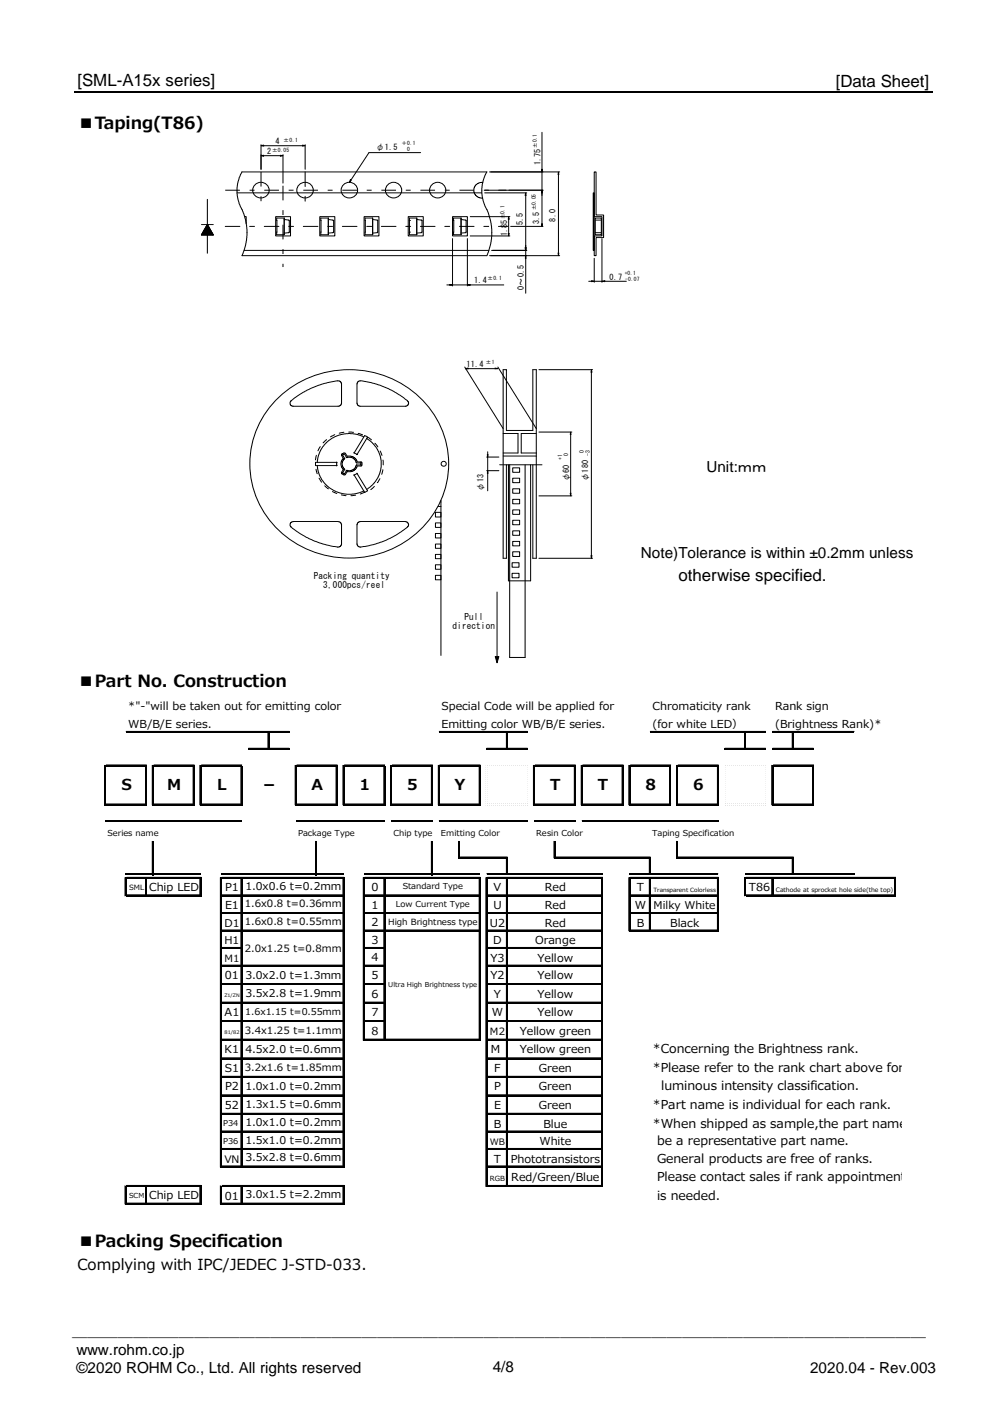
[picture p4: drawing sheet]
<svg xmlns="http://www.w3.org/2000/svg" width="210mm" height="297mm" viewBox="0 0 210 297" stroke-linecap="round" stroke-linejoin="round" font-family="sans-serif">
<path d="M15.5 19.2h178.7" fill="none" stroke="#000" stroke-width=".34"/>
<path d="M20.6 145.1h167.2v109.5h-167.2z" fill-rule="evenodd" fill="#fff"/>
<g fill="#fff">
<path d="M20.9 145.3h166.8v3.6h-166.8z"/>
<path d="M20.9 148.9h120.2v3.7h-120.2z"/>
<path d="M145.3 148.9h15.6v3.7h-15.6z"/>
<path d="M165.1 148.9h22.6v3.7h-22.6z"/>
<path d="M20.9 152.5h166.8v98.3h-166.8z"/>
<path d="M21.9 250.7h165.8v3.8h-165.8z"/>
</g>
<g fill="none" stroke="#000" stroke-width=".21">
<path d="M22.1 159.3h8.5M26.2 152.4h34M32 159.3h8.5M41.9 159.3h8.5M51.7 155.9h8.5M61.8 159.3h8.5M71.7 159.3h8.5M81.6 159.3h8.5M91.4 152.4h18.5M91.5 159.3h8.5M101.3 155.9h8.6M135.3 152.4h24.2"/>
<path d="M150.9 155.9h8.6"/>
</g>
<path d="M26.2 152.5h34.1M91.4 152.5h18.5M135.4 152.5h24.1" fill="none" stroke="#000" stroke-width=".25"/>
<path d="M22.1 159.5h8.5M32 159.5h8.5M42 159.5h8.5M51.7 156h8.6M61.8 159.5h8.5M71.7 159.5h8.5M81.6 159.5h8.5M91.6 159.5h8.5M101.3 156h8.6M101.5 159.5h8.5M151 156h8.5" fill="none" stroke="#000" stroke-width=".3"/>
<path d="M101.5 159.3h8.5v.3h-8.5z" fill="#fff"/>
<path d="M111.4 159.3h8.5M121.3 159.3h8.5M131.2 159.3h8.5M141.1 159.3h8.5" fill="none" stroke="#000" stroke-width=".21"/>
<path d="M111.4 159.5h8.5M121.3 159.5h8.5M131.2 159.5h8.5M141.2 159.5h8.5M151.1 159.5h8.5" fill="none" stroke="#000" stroke-width=".3"/>
<path d="M151.1 159.3h8.5v.3h-8.5z" fill="#fff"/>
<path d="M22.1 167.5h8.5M32 167.5h8.5M41.9 167.5h8.5M61.8 167.5h8.5M71.7 167.5h8.5M81.6 167.5h8.5M91.5 167.5h8.5" fill="none" stroke="#000" stroke-width=".21"/>
<path d="M22.1 167.6h8.5M32 167.6h8.5M42 167.6h8.5M61.8 167.6h8.5M71.7 167.6h8.5M81.6 167.6h8.5M91.6 167.6h8.5M101.5 167.6h8.5" fill="none" stroke="#000" stroke-width=".3"/>
<path d="M101.5 167.5h8.5v.3h-8.5z" fill="#fff"/>
<path d="M111.4 167.5h8.5M121.3 167.5h8.5M131.2 167.5h8.5M141.1 167.5h8.5" fill="none" stroke="#000" stroke-width=".21"/>
<path d="M111.4 167.6h8.5M121.3 167.6h8.5M131.2 167.6h8.5M141.2 167.6h8.5M151.1 167.6h8.5" fill="none" stroke="#000" stroke-width=".3"/>
<path d="M151.1 167.5h8.5v.3h-8.5z" fill="#fff"/>
<g fill="none" stroke="#000" stroke-width=".21">
<path d="M30.3 159.6v8.1M31.7 159.3v8.4M41.6 159.3v8.4M50.2 159.6v8.1M71.4 159.3v8.4M79.9 159.6v8.1M89.8 159.6v8.1M99.8 159.6v8.1M105.5 152.7v3.4M140.9 159.3v8.4M165 152.7v3.4M21.9 170.9h28.4"/>
<path d="M61.6 170.9h18.5M81.4 170.9h8.6M91.4 170.9h18.5M95.8 178.5h9.9M111.3 170.9h8.5M115.7 178.5h19.8M26.2 182h15.6M26.3 182.8h15.6M46 182h25.6M46.2 182.8h25.5M75.8 182h24.1M75.9 182.8h24.1"/>
<path d="M101.3 182h24.1M131.1 182h18.5"/>
</g>
<path d="M31.9 159.3v8.5M90 159.6v8.2M21.9 171.1h28.4M61.6 171.1h18.5M81.5 171.1h8.5M91.4 171.1h18.5M111.3 171.1h8.5" fill="none" stroke="#000" stroke-width=".25"/>
<g fill="none" stroke="#000" stroke-width=".3">
<path d="M30.5 159.6v8.2M41.8 159.3v8.5M50.3 159.6v8.2M71.6 159.3v8.5M80.1 159.6v8.2M99.9 159.6v8.2M101.3 159.3v8.5M105.6 152.7v3.5M141 159.3v8.5M165.1 152.7v3.5M95.8 178.7h9.9M115.7 178.7h19.8"/>
<path d="M26.2 182.1h15.6M26.3 182.9h15.7M46.1 182.1h25.5M46.2 182.9h25.5M75.8 182.1h24.1M75.9 182.9h24.2M101.3 182.1h24.2M131.1 182.1h18.5"/>
</g>
<path d="M101.2 159.3h.3v8.5h-.3z" fill="#fff"/>
<g fill="none" stroke="#000" stroke-width=".21">
<path d="M21.8 159.3v8.4M40.2 159.6v8.1M55.8 152.7v3.4M61.5 159.3v8.4M70 159.6v8.1M81.3 159.3v8.4M91.3 159.3v8.4M130.9 159.3v8.4M149.4 159.6v8.1M155.1 152.7v3.4M160.7 159.3v8.4M31.7 175.2v7"/>
<path d="M89.8 175.2v7M105.5 178.8v3.4M135.2 178.8v3.4M165 178.8v3.4M26 182.8v3.9M26.3 186.4h15.6M30.3 183v3.7M41.6 183v3.7M45.9 182.8v60.4M46.2 186.4h25.5M46.2 190.1h25.5M46.2 193.7h25.5"/>
<path d="M46.2 197.4h4.2M50.2 183v60.2M71.4 183v60.2M75.9 186.4h24.1M75.9 190.1h24.1M75.9 193.7h24.1M75.9 197.4h4.3M79.9 183v33.7M99.8 183v33.7M101.2 182.8v64.4M101.5 182.8h24.1M101.5 186.4h24.1"/>
<path d="M101.5 190.1h24.1M101.5 193.7h24.1M105.5 183v64.2M131.2 182.8h18.4M131.2 186.4h18.4M155.1 182.8v3.9M46.2 201h25.5M46.2 204.9h25.5M46.2 208.7h25.5M46.2 212.6h25.5M46.2 216.5h25.5M75.9 201h4.3"/>
<path d="M75.9 204.9h4.3M75.9 208.7h4.3M75.9 212.6h4.3M75.9 216.5h24.1M46.2 220.3h25.5M46.2 224.2h25.5M46.2 228h25.5M46.2 231.9h25.5M46.2 235.6h25.5M46.2 239.2h25.5M26.3 246.9h15.6M26.3 250.6h15.6"/>
<path d="M30.3 247.2v3.7M41.6 247.2v3.7M46.2 242.9h25.5M46.2 246.9h25.5M50.2 247.2v3.7M71.4 247.2v3.7"/>
</g>
<g fill="none" stroke="#000" stroke-width=".3">
<path d="M21.9 159.3v8.5M56 152.7v3.5M70.2 159.6v8.2M91.4 159.3v8.5M149.5 159.6v8.2M155.2 152.7v3.5M160.9 159.3v8.5M105.6 178.8v3.5M135.4 178.8v3.5M165.1 178.8v3.5M30.5 183v3.7M41.8 183v3.7"/>
<path d="M46 182.8v60.4M46.2 193.9h25.5M50.3 183v60.2M71.6 183v60.2M75.9 193.9h24.2M80.1 183v33.7M99.9 183v33.7M101.3 182.8v64.4M101.5 182.9h24.1M101.5 193.9h24.1M105.6 183v64.2M131.2 182.9h18.5"/>
<path d="M155.2 182.8v3.9M46.2 201.2h25.5M46.2 205h25.5M46.2 208.9h25.5M75.9 201.2h4.3M75.9 205h4.3M75.9 208.9h4.3M46.2 220.5h25.5M46.2 224.3h25.5M46.2 235.7h25.5M46.2 239.4h25.5M26.3 250.8h15.7"/>
<path d="M30.5 247.2v3.7M41.8 247.2v3.7M50.3 247.2v3.7M71.6 247.2v3.7"/>
</g>
<g fill="none" stroke="#000" stroke-width=".25">
<path d="M40.4 159.6v8.2M61.6 159.3v8.5M81.5 159.3v8.5M109.9 159.6v8.2M131.1 159.3v8.5M31.9 175.2v7.1M90 175.2v7.1M26.2 182.8v3.9M26.3 186.6h15.7M46.2 186.6h25.5M46.2 190.2h25.5M46.2 197.5h4.3"/>
<path d="M75.9 186.6h24.2M75.9 190.2h24.2M75.9 197.5h4.3M101.5 186.6h24.1M101.5 190.2h24.1M131.2 186.6h18.5M46.2 212.8h25.5M46.2 216.6h25.5M75.9 212.8h4.3M75.9 216.6h24.2M46.2 228.2h25.5M46.2 232.1h25.5"/>
<path d="M26.3 247.1h15.7M46.2 243h25.5M46.2 247.1h25.5"/>
</g>
<path d="M109.7 159.6h.3v8.2h-.3z" fill="#fff"/>
<path d="M111.1 159.3v8.4M119.6 159.6v8.1M121 159.3v8.4M129.5 159.6v8.1M139.4 159.6v8.1M140.9 175.2v3.6M130.9 182.8v11.2M149.4 183v11" fill="none" stroke="#000" stroke-width=".21"/>
<path d="M111.3 159.3v8.5M139.6 159.6v8.2M131.1 182.8v11.2" fill="none" stroke="#000" stroke-width=".25"/>
<path d="M119.8 159.6v8.2M121.2 159.3v8.5M129.7 159.6v8.2M150.9 159.3v8.5M141 175.2v3.6M149.5 183v11" fill="none" stroke="#000" stroke-width=".3"/>
<path d="M150.8 159.3h.3v8.5h-.3z" fill="#fff"/>
<path d="M159.5 159.6v8.2" fill="none" stroke="#000" stroke-width=".25"/>
<path d="M159.3 159.6h.3v8.2h-.3z" fill="#fff"/>
<g fill="none" stroke="#000" stroke-width=".21">
<path d="M50.4 35.8h51l-.4 .7-.5 1.6-.2 2.2 .3 1.4 1.1 2.8 .7 2.7v2.5l-.7 2.7-.3 .9h-51l.9-2.8 .1-2.7-.3-2.1-.3-1.2-1-2.1-.4-2 .1-2.2 .3-1.2zM54.4 30.4l.5-.2v.2zM54.4 32.4l.5-.1v.3zM54.4 30.1v5.2M54.9 30.4h8.1M54.9 32.4h3.5M58.4 32.3l.5 .1-.5 .2zM58.9 32.2v5.9M63 30.2l.5 .2h-.5zM63.5 30.1v5.2M73 37.4l.2 .1-.4 .5zM87.6 31.8h-10.8l-4 6.2"/>
<path d="M100.5 38h-.5l-.6 .3-.4 .4-.3 .6v.7l.3 .6 .7 .5 .8 .2M101 39.6h12.1M101.9 35.8h14.6M112.8 35.3h.1v.5zM112.9 39.6v.6h-.1zM112.9 27.6v7.7M112.9 35.8v3.8M116.3 35.8l.1 .6h-.2zM116.3 36.4v16.3M123.7 35.8h.4v9h1.6v4.7h-1.6v3.8h-.4v-4.2h1.6v-4h-1.6zM42 46.8h2.4M43.2 46.8l1.2 2.1h-2.4z"/>
<path d="M43.2 46.8l1.2 2.1h-1.2zM43.2 46.8v2.1h-1.2zM43.2 41.5v11.2M49.4 40.2h50.9M50.8 52.2h51M51 45.1h.3v1.5M57.4 45.1h3.1v4h-3.1zM57.6 45.4h1.6v3.5h-1.6zM59.2 45.7l1 .2v2.5l-1 .2M66.6 45.1h3.1v4h-3.1zM66.8 45.4h1.6v3.5h-1.6zM68.4 45.7l1.1 .2v2.4l-.1 .2-1 .1"/>
<path d="M75.8 45.1h3.1v4h-3.1zM76 45.4h1.6v3.5h-1.6zM77.6 45.7l1.1 .2v2.5l-1.1 .2M85 45.1h3.1v4h-3.1zM85.3 48.3h.1M85.3 45.9h.1M85.3 45.4h1.5v3.5h-1.5zM86.8 45.7l1.1 .2v2.5l-1.1 .2M93 59.4h.6M93.6 59.3l.6 .1h-.6zM94.2 49.7v9.9M94.2 59.4h3.1"/>
<path d="M94.2 45.1h3.1v4h-3.1zM94.4 45.4h1.6v3.5h-1.6zM96 45.7l1.1 .2v2.5l-1.1 .2M97.3 59.4l.6-.1v.1zM97.3 49.7v9.9M97.9 59.4h7M97.9 45.1h8.3M97.9 49.1h8.3M100.9 40.2h8.8M101.9 53.3h14.6M102.4 52.2h7.3M105.8 48.6h.2l-.1 .5z"/>
<path d="M105.9 45.1l.1 .6h-.2zM105.9 45.7v2.9M106.3 47.2h6.8M109.3 51.6h.3l-.1 .6zM109.4 51.6h.2l-.1 .6zM109.5 40.2l.1 .5h-.3zM109.5 53.3l.1 .5h-.2zM109.5 40.7v10.9M109.5 52.2v1.1M109.5 53.8v7.3M112.8 46.6h.1v.6zM112.9 40.2v6.4"/>
<path d="M116.2 52.7h.2l-.1 .6zM122.6 58.6h.6M123.2 58.5l.5 .1-.5 .1zM123.5 40.2h.2v12h-.2zM123.7 53.8v5M123.7 58.6h1.6M124 45.4h1.2v3.5h-1.2zM124 45.8h1.2M124 48.5h1.2M125.3 58.6l.6-.1v.2zM125.3 49.7v9.1M125.9 58.6h4.5"/>
<path d="M74.6 79.4h.2a10.2 10.2 0 0 1 3.6 .6l2.5 1 2.4 1.3 1.7 1.4 .1 .3-.1 .4-.5 .2h-9.7l-.3-.2-.2-.4v-4.1zM96.8 76.5l8 12.8M96.9 76.8l.6-.1v.1zM96.9 76.8h6.2M103.1 76.7l.6 .1h-.6zM103.7 76.5l8 12.8M112.2 77h11.2M123.1 77l.2 .6h-.2zM123.1 77.6v38.1M58.1 82.7a21.3 21.3 0 0 1 33.3 5.5 19.2 19.2 0 0 1-9.8 26.2 21 21 0 0 1-28.8-12.6 18.9 18.9 0 0 1 5.3-19.1zM60.5 83.6l1.5-1.2 1.9-1.1 2.5-1.1 2.2-.6a3.3 3.3 0 0 1 2-.2l.4 .2 .1 .3v4.1l-.1 .4-.3 .2h-9.8l-.5-.4zM65.7 97h4.4"/>
<path d="M66.1 96.9l.2 1.3 .8 1.9 1.1 1.2 1.5 1 1.6 .5 .9 .2 1.7-.1 1.9-.6M70.1 96.3l.1 .1M70.1 96.3h-4.4v.6M70.1 96.4v.5M70.2 96.9l-.1 .1M71.8 94.6l-.5 .2 .5 .7-.6 .9 .1 .7 .5 .6-.5 .7 .1 .2M71.8 94.7l.3 .6M72.1 95.3h.2M72.1 98l-.3 .7-.4-.1M72.3 95.3l.5-.1 .6 .2 .6 .5 .2 .5h.9l.1 .1M73.7 94.2v.2l.6 .2M73.7 98.8v.3"/>
<path d="M73.8 94.3l2.1-3.6 .4 .2 .2 .2-2.1 3.5M74.3 98.6h.1M74.3 96.8l-.3 .6-.5 .5-.5 .1h-.9M74.3 98.7l-.5 .2M74.4 96.2l-.5-.8-.9-.4h-.7l-.5-.6-.7 .3 .4 .8-.3 .3-.2 .7 .1 .8 .4 .4-.4 .9 .7 .3 .5-.6M74.4 97.1l-.2 .5-.5 .4-.6 .3h-.9M74.4 98.7l2.1 3.5-.2 .2-.4 .2-2.1-3.6M74.4 96.2h.9l.1 .4-.1 .5h-.9M74.4 94.6l-.1 .1M75.1 96.5v.2M75.2 96.7l-.1 .2h-.8M75.7 91l-1.4-.5-1.7-.2-1.7 .3-1.6 .6-.9 .6-1.2 1.3-.9 1.7-.2 1.5"/>
<path d="M76.4 91.3l1.1 .9 .8 .9 .8 1.7 .3 1.1-.1 2-.6 1.5-.8 1.3-1.5 1.2M101.3 95.2h2.6M101.3 98h2.6M101.5 94.7h.1v.5zM101.6 98v.6h-.1zM101.6 94.1v.6M101.6 95.2v2.8M101.6 98.6v3.6M104.1 96.8h8.8M104.8 90.3h3.1v4.1h-3.1M104.8 95h6.9M105.5 96.8v19.5h-.7v-39.3h.7v12.7h5.5v-12.7h.7v39.3h-.7v-19.5"/>
<path d="M105.9 96.8v24.2h4.6v-24.2M106.1 96.8v40.1h3.2v-40.1M106.8 97.5h1.4v.9h-1.4zM106.8 99.6h1.4v.9h-1.4zM111.7 90.3h-3.2v4.1h3.2M112.2 90h6.9M118.8 90l.1 .5h-.2zM118.8 90.5v12.2M60.6 108.8l.3-.1h9.8l.4 .6v4.2l-.6 .5-1.1-.2-2.1-.5-2.1-.7-1.5-.7-2.8-1.8-.5-.6zM74.5 108.8l.3-.1 9.6-.1 .6 .3 .1 .4a1.64 1.64 0 0 1-1.1 1.1l-2.7 1.7-1.8 .8-2.6 .8-2 .3-.4-.2-.2-.4v-4.1zM90.7 106.7h1.1v1h-1.1zM90.7 108.9h1.1v1h-1.1z"/>
<path d="M90.7 111.1h1.1v1h-1.1zM90.7 113.3h1.1v.9h-1.1zM90.7 115.5h1.1v.9h-1.1zM90.7 117.6h1.1v1h-1.1zM90.7 119.8h1.1v1h-1.1zM91.2 105.5h.6M91.7 104.6h.1M91.8 104.2v32.3M106.6 117.2h1.5v1h-1.5zM106.6 119.4h1.5v1h-1.5zM106.8 101.8h1.4v.9h-1.4zM106.8 104h1.4v.9h-1.4z"/>
<path d="M106.8 106.2h1.4v.9h-1.4zM106.8 108.4h1.4v.9h-1.4zM106.8 110.6h1.4v.9h-1.4zM106.8 112.8h1.4v.9h-1.4zM106.8 114.9h1.4v1h-1.4zM112.2 116.3h11.2M112.2 103.3h6.9M118.7 102.7h.2l-.1 .6zM123.1 115.7h.2l-.2 .6zM103.1 136.8h.8l-.4 1.2zM103.5 123.3v14.7M160.9 152.4h17"/>
<path d="M160.9 155.9h8.5M161 159.3h8.5M169.2 159.6v8.1M65.7 175.2v7M95.5 175.2v3.6M115.4 175.2v3.6M121.2 170.9h28.4M141.1 178.5h24.2M161 167.5h8.5M75.6 182.8v33.9M101.5 197.4h24.1M125.3 183v64.2"/>
<path d="M131.2 190.1h18.4M131.2 193.7h18.4M135.2 183v11M155.2 182h22.7M155.3 182.8h31.3M155.3 186.4h31.3M160.7 183v3.7M186.3 183v3.7M101.5 201h24.1M101.5 204.9h24.1M101.5 208.7h24.1M101.5 212.6h24.1"/>
<path d="M101.5 216.5h24.1M101.5 220.3h24.1M101.5 224.2h24.1M101.5 228h24.1M101.5 231.9h24.1M101.5 235.6h24.1M101.5 239.2h24.1M26 246.9v4M45.9 246.9v4M46.2 250.6h25.5M101.5 242.9h24.1M101.5 246.9h24.1"/>
<circle cx="54.4" cy="39.6" r="1.68"/>
<circle cx="63.6" cy="39.6" r="1.67"/>
<circle cx="72.8" cy="39.6" r="1.68"/>
<circle cx="82" cy="39.6" r="1.66"/>
<circle cx="91.2" cy="39.6" r="1.66"/>
<circle cx="92.4" cy="96.6" r=".52"/>
</g>
<g fill="none" stroke="#000" stroke-width=".3">
<path d="M160.9 156h8.5M161 159.5h8.5M169.4 159.6v8.2M65.9 175.2v7.1M115.5 175.2v3.6M141.2 178.7h24.1M161 167.6h8.5M131.2 193.9h18.5M135.4 183v11M155.2 182.1h22.7M155.4 182.9h31.2M160.9 183v3.7"/>
<path d="M186.4 183v3.7M101.5 201.2h24.1M101.5 205h24.1M101.5 208.9h24.1M101.5 220.5h24.1M101.5 224.3h24.1M101.5 235.7h24.1M101.5 239.4h24.1M46 247v3.9M46.2 250.8h25.5"/>
</g>
<g fill="none" stroke="#000" stroke-width=".25">
<path d="M160.9 152.5h17M95.7 175.2v3.6M121.2 171.1h28.4M75.8 182.8v33.9M101.5 197.5h24.1M125.4 183v64.2M131.2 190.2h18.5M155.4 186.6h31.2M101.5 212.8h24.1M101.5 216.6h24.1M101.5 228.2h24.1M101.5 232.1h24.1"/>
<path d="M26.2 247v3.9M101.5 243h24.1M101.5 247.1h24.1"/>
</g>
<path d="M46.9 39.6h58.5M54.4 35.8v7.6M58.9 38.7v16.9" fill="none" stroke="#000" stroke-width=".21" stroke-dasharray="3 2 1 2" stroke-linecap="butt"/>
<path d="M63.5 35.8v7.6M46.9 47.2h58.8" fill="none" stroke="#000" stroke-width=".21" stroke-dasharray="3 2 1 2"/>
<g fill="#000">
<path d="M54.4 30.4l.5-.2v.2zM54.4 32.4l.5-.1v.3zM58.4 32.3l.5 .1-.5 .2zM63 30.2l.5 .2h-.5zM73 37.4l.2 .1-.4 .5zM112.8 35.3h.1v.5zM116.3 35.8l.1 .6h-.2zM93.6 59.3l.6 .1h-.6zM97.3 59.4l.6-.1v.1zM105.9 45.1l.1 .6h-.2zM105.8 48.6h.2l-.1 .5zM109.5 40.2l.1 .5h-.3z"/>
<path d="M109.3 51.6h.3l-.1 .6zM109.4 51.6h.2l-.1 .6zM109.5 53.3l.1 .5h-.2zM112.9 39.6v.6h-.1zM112.8 46.6h.1v.6zM116.2 52.7h.2l-.1 .6zM123.2 58.5l.5 .1-.5 .1zM125.3 58.6l.6-.1v.2zM96.9 76.8l.6-.1v.1zM103.1 76.7l.6 .1h-.6zM123.1 77l.2 .6h-.2zM101.5 94.7h.1v.5z"/>
<path d="M101.6 98v.6h-.1zM118.8 90l.1 .5h-.2zM118.7 102.7h.2l-.1 .6zM123.1 115.7h.2l-.2 .6zM103.1 136.8h.8l-.4 1.2z"/>
<path d="M43.2 46.8v2.1h1.2zM43.2 46.8l-1.2 2.1h1.2z" fill-rule="evenodd"/>
</g>
<path d="M65.7 95.8l.3-1.4 .8-1.6 .8-.9 1.5-1.1 1.4-.5 1.4-.3 2 .1 2.1 .7M76.5 91.1l1.1 .7 1.2 1.5 .7 1.4 .3 1.3-.1 2-.6 1.8-.9 1.2-1.7 1.5M75.9 102.5l-1.1 .5-1.4 .3-2.2-.2-1.6-.5-1.4-.9-1.3-1.3-.9-1.8-.3-1.6" fill="none" stroke="#000" stroke-width=".21" stroke-dasharray="1 1 1 1 1 1 1 1"/>
<g font-size="3.5">
<text x="16.1" y="18">[SML-A15x series]</text>
<text x="174" y="18.2">[Data Sheet]</text>
<text x="16.2" y="26.8">■Taping(T86)</text>
<text x="141.3" y="120.9">otherwise specified.</text>
<text x="16.2" y="143">■Part No. Construction</text>
<text x="16.2" y="259.7">■Packing Specif</text>
<text x="45.1" y="259.7">ication</text>
</g>
<g font-size="3.2">
<text x="147.1" y="98.4">Unit:ｍｍ</text>
<text x="133.5" y="116.3">Note)Tolerance is within ±0.2mm unless</text>
<text x="16.1" y="264.5">Complying with IPC/JEDEC J-STD-033.</text>
<text x="15" y="278.2">＿＿＿＿＿＿＿＿＿＿＿＿＿＿＿＿＿＿＿＿＿＿＿＿＿＿＿＿＿＿＿＿＿＿＿＿＿＿＿＿＿＿＿＿＿＿＿＿＿＿＿＿＿＿＿＿</text>
<text x="15.9" y="282.2">www.rohm.co.jp</text>
<text x="15.9" y="286.1">©2020 ROHM Co., Ltd. All rights reserved</text>
<text x="102.6" y="285.7">4/8</text>
<text x="168.7" y="286.1">2020.04 - Rev.003</text>
</g>
<g font-size="3.1">
<text x="25.3" y="164.6">S</text>
<text x="34.8" y="164.6">M</text>
<text x="45.2" y="164.6">L</text>
<text x="54.5" y="164.6">－</text>
<text x="64.9" y="164.6">A</text>
<text x="74.9" y="164.6">1</text>
<text x="84.8" y="164.6">5</text>
<text x="94.7" y="164.6">Y</text>
<text x="114.6" y="164.6">T</text>
<text x="124.5" y="164.6">T</text>
<text x="134.4" y="164.6">8</text>
<text x="144.4" y="164.6">6</text>
</g>
<g font-size="2.6">
<text x="135.9" y="219.4">*Concerning the Brightness rank.</text>
<text x="135.9" y="223.3">*Please refer to the rank chart above for</text>
<text x="137.7" y="227.1">luminous intensity classification.</text>
<text x="135.9" y="231">*Part name is individual for each rank.</text>
<text x="135.9" y="234.9">*When shipped as sample,the part name will</text>
<text x="136.8" y="238.5">be a representative part name.</text>
<text x="136.8" y="242.2">General products are free of ranks.</text>
<text x="136.8" y="246">Please contact sales if rank appointment</text>
<text x="136.8" y="249.9">is needed.</text>
</g>
<g font-size="2.3">
<text x="26.7" y="148">*&quot;-&quot;will be taken out for emitting color</text>
<text x="91.9" y="148">Special Code will be applied for</text>
<text x="135.9" y="148">Chromaticity rank</text>
<text x="161.4" y="148">Rank sign</text>
<text x="26.7" y="151.7">WB/B/E series.</text>
<text x="91.9" y="151.7">Emitting color WB/B/E series.</text>
<text x="135.9" y="151.7">(for white LED）</text>
<text x="161.4" y="151.7">(Brightness Rank)*</text>
<text x="31.1" y="185.5">Chip LED</text>
<text x="46.9" y="185.6">P1</text>
<text x="77.3" y="185.6">0</text>
<text x="102.8" y="185.7">V</text>
<text x="113.5" y="185.7">Red</text>
<text x="132.6" y="185.7">T</text>
<text x="156" y="185.7">T86</text>
<text x="46.9" y="189.3">E1</text>
<text x="77.3" y="189.3">1</text>
<text x="102.7" y="189.4">U</text>
<text x="113.5" y="189.4">Red</text>
<text x="132.2" y="189.4">W</text>
<text x="77.3" y="193">2</text>
<text x="77.3" y="196.6">3</text>
<text x="102" y="193">U2</text>
<text x="102.7" y="196.6">D</text>
<text x="111.4" y="196.6">Orange</text>
<text x="113.5" y="193">Red</text>
<text x="132.6" y="193">B</text>
<text x="139.5" y="193">Black</text>
<text x="46.8" y="203.9">01</text>
<text x="77.3" y="200.2">4</text>
<text x="102.1" y="203.9">Y2</text>
<text x="102.1" y="200.3">Y3</text>
<text x="111.9" y="200.3">Yellow</text>
<text x="111.9" y="203.9">Yellow</text>
<text x="77.3" y="204">5</text>
<text x="77.3" y="207.9">6</text>
<text x="102.8" y="207.8">Y</text>
<text x="111.9" y="207.8">Yellow</text>
<text x="46.8" y="211.7">A1</text>
<text x="77.3" y="211.7">7</text>
<text x="77.3" y="215.6">8</text>
<text x="102.4" y="211.7">W</text>
<text x="108.2" y="215.5">Yellow green</text>
<text x="111.9" y="211.7">Yellow</text>
<text x="46.8" y="219.4">K1</text>
<text x="102.2" y="219.4">M</text>
<text x="108.2" y="219.4">Yellow green</text>
<text x="46.8" y="223.2">S1</text>
<text x="46.9" y="227.1">P2</text>
<text x="102.9" y="227.1">P</text>
<text x="102.9" y="223.2">F</text>
<text x="112.2" y="223.2">Green</text>
<text x="112.2" y="227.1">Green</text>
<text x="46.8" y="231">52</text>
<text x="102.9" y="231">E</text>
<text x="112.2" y="231">Green</text>
<text x="102.8" y="234.9">B</text>
<text x="112.3" y="238.5">White</text>
<text x="113.2" y="234.9">Blue</text>
<text x="102.8" y="242.2">T</text>
<text x="106.4" y="242.2">Phototransistors</text>
<text x="106.4" y="246">Red/Green/Blue</text>
<text x="31.1" y="249.7">Chip LED</text>
<text x="46.8" y="249.9">01</text>
</g>
<g font-size="2.2">
<text x="51.1" y="185.4">1.0x0.6 t=0.2mm</text>
<text x="136.1" y="189.3">Milky White</text>
<text x="46.7" y="193">D1</text>
<text x="46.7" y="196.6">H1</text>
<text x="51.1" y="203.8">3.0x2.0 t=1.3mm</text>
<text x="51.1" y="207.7">3.5x2.8 t=1.9mm</text>
<text x="51.1" y="219.2">4.5x2.0 t=0.6mm</text>
<text x="51.1" y="227">1.0x1.0 t=0.2mm</text>
<text x="51.1" y="230.8">1.3x1.5 t=0.6mm</text>
<text x="51.1" y="234.6">1.0x1.0 t=0.2mm</text>
<text x="51.1" y="238.3">1.5x1.0 t=0.2mm</text>
<text x="46.7" y="242.2">VN</text>
<text x="51.1" y="241.9">3.5x2.8 t=0.6mm</text>
<text x="51.1" y="249.6">3.0x1.5 t=2.2mm</text>
</g>
<g font-size="2.1">
<text x="51" y="189">1.6x0.8 t=0.36mm</text>
<text x="51" y="192.7">1.6x0.8 t=0.55mm</text>
<text x="46.7" y="200.3">M1</text>
<text x="51" y="198.2">2.0x1.25 t=0.8mm</text>
<text x="51" y="215.3">3.4x1.25 t=1.1mm</text>
<text x="102" y="215.5">M2</text>
<text x="51" y="223.1">3.2x1.6 t=1.85mm</text>
</g>
<g font-size="1.9">
<text x="65.3" y="120.6">Packing quantity</text>
<text x="67.3" y="122.5">3,000pcs/reel</text>
<text x="94.2" y="131.1">direction</text>
<text x="96.7" y="129.2">Pull</text>
<text x="51.1" y="211.5">1.6x1.15 t=0.55mm</text>
</g>
<g font-size="1.8">
<text x="80.8" y="192.6">High Brightness type</text>
<text x="102" y="238.6">WB</text>
</g>
<g font-size="1.7">
<text x="55.6" y="32.1">2</text>
<text x="57.4" y="30">4</text>
<text x="78.4" y="31.2">φ1.5</text>
<text x="112.5" y="34.4" transform="rotate(-90 112.5 34.4)">1.75</text>
<text x="108.9" y="46.9" transform="rotate(-90 108.9 46.9)">5.5</text>
<text x="112.3" y="46.7" transform="rotate(-90 112.3 46.7)">3.5</text>
<text x="115.7" y="46.1" transform="rotate(-90 115.7 46.1)">8.0</text>
<text x="105.6" y="49.2" transform="rotate(-90 105.6 49.2)">1.85</text>
<text x="98.8" y="59">1.4</text>
<text x="126.9" y="58.3">0.7</text>
<text x="109.1" y="60.3" transform="rotate(-90 109.1 60.3)">0～0.5</text>
<text x="97.2" y="76.4">11.4</text>
<text x="118.5" y="100.3" transform="rotate(-90 118.5 100.3)">φ60</text>
<text x="122.5" y="100.2" transform="rotate(-90 122.5 100.2)">φ180</text>
<text x="100.7" y="102.2" transform="rotate(-90 100.7 102.2)">φ13</text>
<text x="22.4" y="174.1">Series name</text>
<text x="62.1" y="174.1">Package Type</text>
<text x="81.9" y="174.1">Chip type</text>
<text x="91.8" y="174.1">Emitting Color</text>
<text x="111.7" y="174.1">Resin Color</text>
<text x="135.8" y="174.1">Taping Specification</text>
<text x="83.9" y="185.2">Standard Type</text>
<text x="82.4" y="188.9">Low Current Type</text>
<text x="46.5" y="234.6">P34</text>
<text x="46.5" y="238.2">P36</text>
</g>
<g font-size="1.5">
<text x="26.9" y="185.3">SML</text>
<text x="102" y="246">RGB</text>
</g>
<g font-size="1.4">
<text x="80.9" y="205.7">Ultra High Brightness type</text>
<text x="26.9" y="249.5">SCM</text>
</g>
<text font-size="1.3" x="161.5" y="185.7">Cathode at sprocket hole side(the top)</text>
<g font-size="1.2">
<text x="117.1" y="95.8" transform="rotate(-90 117.1 95.8)">+1</text>
<text x="118.3" y="95" transform="rotate(-90 118.3 95)">0</text>
<text x="121.6" y="94.4" transform="rotate(-90 121.6 94.4)">0</text>
<text x="122.9" y="95" transform="rotate(-90 122.9 95)">-3</text>
<text x="136.1" y="185.7">Transparent Colorless</text>
</g>
<g font-size="1.1">
<text x="59.1" y="29.5">±0.1</text>
<text x="56.7" y="31.7">±0.05</text>
<text x="83.6" y="30.2">＋0.1</text>
<text x="84.8" y="31.4">0</text>
<text x="111.8" y="30.7" transform="rotate(-90 111.8 30.7)">±0.1</text>
<text x="105.1" y="45.7" transform="rotate(-90 105.1 45.7)">±0.1</text>
<text x="111.6" y="43.8" transform="rotate(-90 111.6 43.8)">±0.05</text>
<text x="101.5" y="58.4">±0.1</text>
<text x="130.1" y="57.2">+0.1</text>
<text x="130.2" y="58.5">-0.07</text>
<text x="101.2" y="75.8">±1</text>
</g>
<g font-size="1">
<text x="46.7" y="207.8">Z1/ZN</text>
<text x="46.7" y="215.5">81/82</text>
</g>
</svg>
